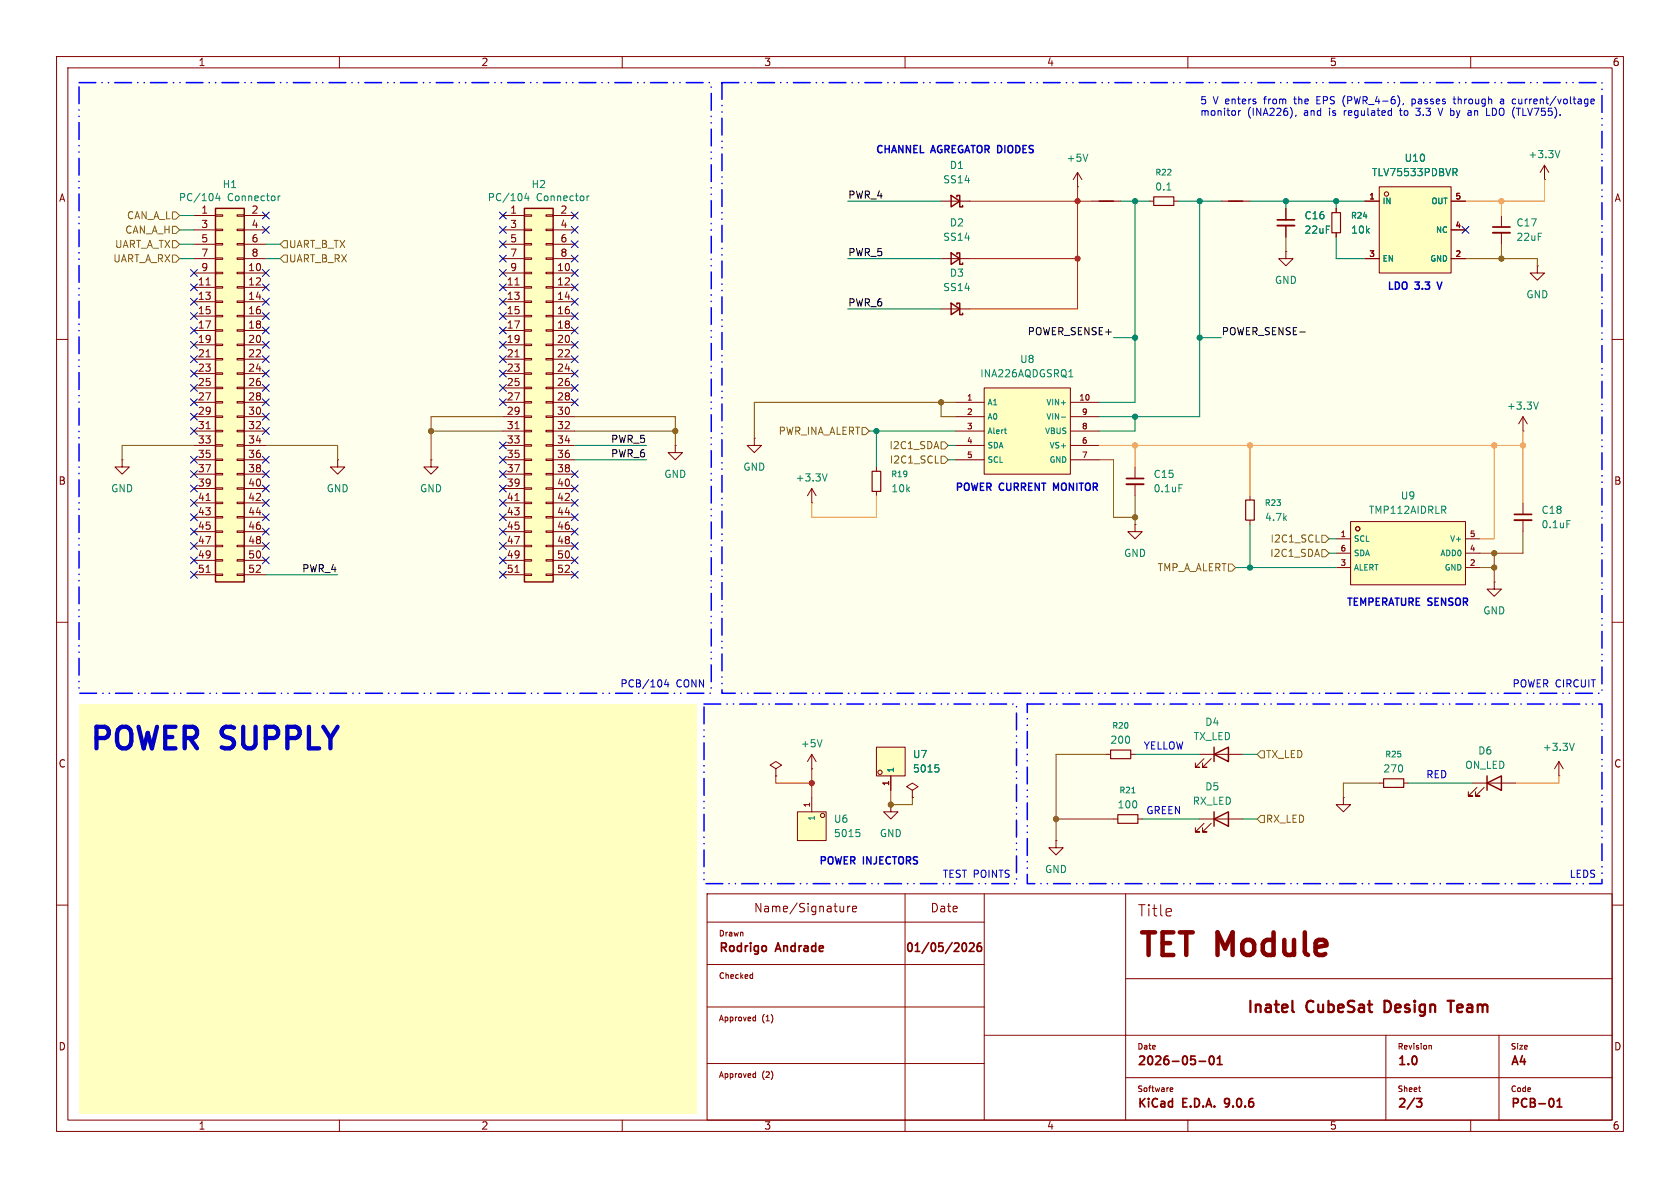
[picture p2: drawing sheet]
<svg xmlns="http://www.w3.org/2000/svg" width="297mm" height="210mm" viewBox="0 0 297 210" stroke-linecap="round" stroke-linejoin="round" font-family="sans-serif">
<g fill="none" stroke="#840000" stroke-width=".18">
<path d="M10 10h277v190h-277zM12 12h273v186h-273zM60 10v2M110 10v2M160 10v2M210 10v2M260 10v2M10 60h2M285 60h2M10 110h2M285 110h2M125 158h160v40h-160z"/>
<path d="M160 158v42M174 158v40M199 158v40M10 160h2M125 163h49M125 170.5h49M125 178h49M132.8 172.3h.3M133.1 172v1M133.1 172.9l-.3 .1M133.3 179.8h.3M133.6 179.5v1"/>
<path d="M149.1 160.2v1M149.1 161.1l-.2 .1M149.9 160.2v1M150.3 160.2l-.3 .1-.1 .2M150.7 160.7l.7-.1v-.3l-.5-.1-.2 .2 .1 .7h.6M199 173h86M285 160h2M60 198v2M110 198v2M125 188h49M133.3 189.8h.3M133.6 189.5v1"/>
<path d="M133.6 180.4l-.3 .1M133.6 190.4l-.3 .1M174 183h111M199 190.5h86M206.9 192.3h.3l.1 .2-.4 .1M206.9 192.9h.4M210 198v2M245 183v15M250.8 192.3h.3M251.1 193h.1M252.7 184.8h.3l.1 .7M260 198v2"/>
<path d="M265 183v15"/>
</g>
<path d="M212 187.6h1.1M213.9 186.8l.2-.1a.81 .81 0 0 1 .6 .6 .81 .81 0 0 1-.3 .8l-.1 .1a.81 .81 0 0 1-.4-1.4zM215.2 188.2h.9M215.2 187.1l.4-.4v1.5M216.6 194.3v.7M250.4 194.2h.9l-.5 .6 .5 .1v.6l-.2 .2-.6-.1M275.3 195.7h.8M275.3 194.6l.4-.4v1.5" fill="none" stroke="#840000" stroke-width=".3"/>
<path d="M170.3 166.8l.1-.1a.82 .82 0 0 1 .3 1.3l-.2 .2-.2-.1M171.4 166.8l.5-.1 .2 .1 .1 .3-.9 1.1h.9M173.4 166.7a.57 .57 0 0 0-.7 .6v.6l.2 .2 .4 .1 .2-.2v-.5l-.1-.2h-.4l-.3 .2" fill="none" stroke="#840000" stroke-width=".28"/>
<path d="M228.5 176.9v1.7l.3 .3M255.9 176.9h1.1M256.5 176.9v2" fill="none" stroke="#840000" stroke-width=".4"/>
<path d="M14 124.5h109.2v72.4h-109.2z" fill="#ffffc2"/>
<g fill="#ffffed">
<path d="M127.6 14.6h155.6v108h-155.6z"/>
<path d="M14 14.6h111.7v108h-111.7z"/>
<path d="M181.6 124.5h101.6v31.7h-101.6z"/>
<path d="M124.5 124.5h55.2v31.7h-55.2z"/>
</g>
<path d="M199.1 84.6h3.1" fill="none" stroke="#840000" stroke-width=".3"/>
<path d="M199.1 85.6h3.1" fill="none" stroke="#840000" stroke-width=".33"/>
<path d="M21.6 81.3v1.3h1.3l-1.3 1.2-1.3-1.2h1.3M21.6 81.3h.1M200.7 82.6v2M200.7 85.6v2" fill="none" stroke="#840000" stroke-width=".18"/>
<path d="M208.4 85.7h.6" fill="none" stroke="#008484" stroke-width=".18"/>
<path d="M141 143.5h5v5.1h-5z" fill="#ffffc2"/>
<circle cx="145.4" cy="144.1" r=".38" fill="#ffffc2" stroke="#ffffc2" stroke-width=".18"/>
<g fill="none" stroke="#840000" stroke-width=".18">
<path d="M166.4 35.6h5M190.5 33h.1M190.5 30.5l-.8 1.3M190.5 30.5l.8 1.3M190.5 30.5v2.5M265.4 38.1v2M166.4 54.6h5M166.4 45.7h5M265.4 41.1v2.1M133.3 77.5v1.2h1.3l-1.3 1.3-1.2-1.3h1.2M133.3 77.5h.1M143.5 88.9h.1"/>
<path d="M143.5 86.4v2.5M143.5 86.4l-.8 1.2M143.5 86.4l.8 1.2M154.9 82.6v.7M154.9 86.9v.7M195.6 133.4h.7M199.9 133.4h.8M141 143.5h5v5.1h-5zM143.5 141v2.5M196.8 144.8h.8M201.2 144.8h.7"/>
<circle cx="145.4" cy="144.1" r=".38"/>
</g>
<path d="M192.3 27.2l-.4 1.3M146.2 83.8l-.4 1.2M151.4 146.6h.6M151.8 147.1l.2 .3v.3l-.2 .2M200.1 140.2h.6" fill="none" stroke="#008484" stroke-width=".18"/>
<path d="M154.2 83.3h1.5v3.6h-1.5zM196.3 132.6h3.6v1.5h-3.6zM197.6 144h3.6v1.5h-3.6z" fill="none" stroke="#840000" stroke-width=".2"/>
<path d="M263.9 40.1h3.1" fill="none" stroke="#840000" stroke-width=".3"/>
<path d="M263.9 41.1h3.1" fill="none" stroke="#840000" stroke-width=".33"/>
<path d="M168.1 34.5l1.6 1.1-1.6 1zM169.2 34.8v-.3h.5v2.1h.5v-.3M168.1 53.6l1.6 1-1.6 1zM168.1 44.7l1.6 1-1.6 1zM169.2 53.8v-.2h.5v2h.5v-.2M169.2 45v-.3h.5v2h.5v-.2" fill="none" stroke="#840000" stroke-width=".25"/>
<path d="M174 68.6h15.2v15.2h-15.2z" fill="#ffffc2"/>
<g fill="none" stroke="#840000" stroke-width=".18">
<path d="M227.3 44.5v1.2h1.3l-1.3 1.3-1.2-1.3h1.2M227.3 44.5h.1M168.9 71.1h5.1M168.9 73.7h5.1M168.9 76.2h5.1M168.9 78.7h5.1M174 68.6h15.2v15.2h-15.2zM189.2 71.1h5.1M189.2 73.7h5.1M189.2 76.2h5.1M189.2 78.7h5.1M168.9 81.3h5.1"/>
<path d="M189.2 81.3h5.1M212.1 133.4h7.6M212.9 134.1l-1.6 1.5h.8h-.8v-.7M214.1 134.1l-1.5 1.5h.8h-.8v-.7M260.3 138.4h7.7M261.1 139.2l-1.5 1.5h.7h-.7v-.7M262.4 139.2l-1.5 1.5h.7h-.7v-.7M275.6 137.2h.1M275.6 134.6l-.8 1.3M275.6 134.6l.8 1.3M275.6 134.6v2.6M186.7 148.6v1.3h1.3l-1.3 1.2-1.3-1.2h1.3"/>
<path d="M186.7 148.6h.1M212.1 144.8h7.6M212.9 145.5l-1.6 1.6h.8h-.8v-.8M214.1 145.5l-1.5 1.6h.8h-.8v-.8M237.5 141v1.2h1.3l-1.3 1.3-1.3-1.3h1.3M237.5 141h.1"/>
</g>
<path d="M177.6 76h.3M177.7 76.6l.2 .1M187.6 73.7h.8M189 66.6h.7M278.3 131.4l-.4 1.3" fill="none" stroke="#008484" stroke-width=".18"/>
<path d="M214.6 133.4l2.6-1.3v2.5zM214.6 132.1v2.5M262.9 138.4l2.5-1.2v2.5zM262.9 137.2v2.5M214.6 144.8l2.6-1.3v2.6zM214.6 143.5v2.6" fill="none" stroke="#840000" stroke-width=".25"/>
<path d="M238.8 92.2h20.3v11.2h-20.3z" fill="#ffffc2"/>
<circle cx="240" cy="93.5" r=".38" fill="#ffffc2" stroke="#ffffc2" stroke-width=".18"/>
<g fill="none" stroke="#840000" stroke-width=".18">
<path d="M193 35.6h5.1M203.2 35.6h.8M207.5 35.6h.8M271.8 47v1.3h1.2l-1.2 1.2-1.3-1.2h1.3M271.8 47h.1M236.2 95.3h2.6M236.2 97.8h2.6M238.8 92.2h20.3v11.2h-20.3zM259.1 95.3h2.5M259.1 97.8h2.5M236.2 100.3h2.6M259.1 100.3h2.5"/>
<circle cx="240" cy="93.5" r=".38"/>
</g>
<path d="M194.3 35.6h2.5" fill="none" stroke="#840000" stroke-width=".25"/>
<path d="M204 34.8h3.5v1.5h-3.5z" fill="none" stroke="#840000" stroke-width=".2"/>
<path d="M206.3 33.6h.7" fill="none" stroke="#008484" stroke-width=".18"/>
<path d="M92.7 36.8h5.1v66.1h-5.1z" fill="#ffffc2"/>
<path d="M92.7 36.8h5.1v66.1h-5.1z" fill="none" stroke="#840000" stroke-width=".25"/>
<g fill="none" stroke="#840000" stroke-width=".18">
<path d="M88.9 38.1h3.8M92.7 38h1.3v.2h-1.3zM96.5 38h1.3v.2h-1.3zM97.8 38.1h3.8M227.3 36.8v2.1M227.3 39.9v2M236.2 36.8v.8M88.9 40.6h3.8M88.9 43.2h3.8M88.9 45.7h3.8M88.9 48.3h3.8M88.9 50.8h3.8"/>
<path d="M88.9 53.3h3.8M88.9 55.9h3.8M88.9 58.4h3.8M91 50.4h.8M92.7 40.5h1.3v.3h-1.3zM92.7 43.1h1.3v.2h-1.3zM92.7 45.6h1.3v.2h-1.3zM92.7 48.1h1.3v.3h-1.3zM92.7 50.7h1.3v.2h-1.3zM92.7 53.2h1.3v.3h-1.3zM92.7 55.8h1.3v.2h-1.3zM92.7 58.3h1.3v.2h-1.3z"/>
<path d="M96.5 40.5h1.3v.3h-1.3zM96.5 43.1h1.3v.2h-1.3zM96.5 45.6h1.3v.2h-1.3zM96.5 48.1h1.3v.3h-1.3zM96.5 50.7h1.3v.2h-1.3zM96.5 53.2h1.3v.3h-1.3zM96.5 55.8h1.3v.2h-1.3zM96.5 58.3h1.3v.2h-1.3zM97.8 40.6h3.8M97.8 43.2h3.8M97.8 45.7h3.8M97.8 48.3h3.8"/>
<path d="M97.8 50.8h3.8M97.8 53.3h3.8M97.8 55.9h3.8M97.8 58.4h3.8M236.2 41.1v.8M88.9 61h3.8M88.9 63.5h3.8M88.9 66h3.8M88.9 68.6h3.8M88.9 71.1h3.8M88.9 73.7h3.8M88.9 76.2h3.8"/>
<path d="M88.9 78.7h3.8M91 63.1h.8M91 75.8h.8M92.7 60.8h1.3v.3h-1.3zM92.7 63.4h1.3v.2h-1.3zM92.7 65.9h1.3v.3h-1.3zM92.7 68.5h1.3v.2h-1.3zM92.7 71h1.3v.2h-1.3zM92.7 73.5h1.3v.3h-1.3zM92.7 76.1h1.3v.2h-1.3zM92.7 78.6h1.3v.3h-1.3zM96.5 60.8h1.3v.3h-1.3z"/>
<path d="M96.5 63.4h1.3v.2h-1.3zM96.5 65.9h1.3v.3h-1.3zM96.5 68.5h1.3v.2h-1.3zM96.5 71h1.3v.2h-1.3zM96.5 73.5h1.3v.3h-1.3zM96.5 76.1h1.3v.2h-1.3zM96.5 78.6h1.3v.3h-1.3zM97.8 61h3.8M97.8 63.5h3.8M97.8 66h3.8M97.8 68.6h3.8M97.8 71.1h3.8"/>
<path d="M97.8 73.7h3.8M97.8 76.2h3.8M97.8 78.7h3.8M119.4 78.7v1.3h1.2l-1.2 1.3-1.3-1.3h1.3M119.4 78.7h.1M269.2 76.2h.1M269.2 73.7v2.5M269.2 73.7l-.7 1.2M269.2 73.7l.8 1.2M59.7 81.3v1.3h1.3l-1.3 1.2-1.3-1.2h1.3M59.7 81.3h.1M76.2 81.3v1.3h1.3l-1.3 1.2-1.3-1.2h1.3"/>
<path d="M76.2 81.3h.1M88.9 81.3h3.8M88.9 83.8h3.8M88.9 86.4h3.8M88.9 88.9h3.8M88.9 91.4h3.8M88.9 94h3.8M88.9 96.5h3.8M88.9 99.1h3.8M91 88.5h.8M92.7 81.2h1.3v.2h-1.3zM92.7 83.7h1.3v.2h-1.3z"/>
<path d="M92.7 86.2h1.3v.3h-1.3zM92.7 88.8h1.3v.2h-1.3zM92.7 91.3h1.3v.3h-1.3zM92.7 93.9h1.3v.2h-1.3zM92.7 96.4h1.3v.2h-1.3zM92.7 98.9h1.3v.3h-1.3zM96.5 81.2h1.3v.2h-1.3zM96.5 83.7h1.3v.2h-1.3zM96.5 86.2h1.3v.3h-1.3zM96.5 88.8h1.3v.2h-1.3zM96.5 91.3h1.3v.3h-1.3zM96.5 93.9h1.3v.2h-1.3z"/>
<path d="M96.5 96.4h1.3v.2h-1.3zM96.5 98.9h1.3v.3h-1.3zM97.8 81.3h3.8M97.8 83.8h3.8M97.8 86.4h3.8M97.8 88.9h3.8M97.8 91.4h3.8M97.8 94h3.8M97.8 96.5h3.8M97.8 99.1h3.8M200.7 92.7v1.3h1.2l-1.2 1.3-1.3-1.3h1.3M200.7 92.7h.1"/>
<path d="M221 87.6v.8M221 91.9v.8M269.2 88.9v2M269.2 91.9v2.1M88.9 101.6h3.8M91 101.2h.8M92.7 101.5h1.3v.2h-1.3zM96.5 101.5h1.3v.2h-1.3zM97.8 101.6h3.8M264.2 102.9v1.2h1.2l-1.2 1.3-1.3-1.3h1.3M264.2 102.9h.1M243.8 138.4h.8"/>
<path d="M248.2 138.4h.7"/>
</g>
<path d="M93.1 34.1l-.3 1h.8M93.4 34.6v.9M103.8 34.6v.9M104.1 34.6l-.3 .3M272 71.1l-.5 1.2M277 92h.6" fill="none" stroke="#008484" stroke-width=".18"/>
<path d="M235.5 37.6h1.5v3.5h-1.5zM220.2 88.4h1.5v3.5h-1.5zM244.6 137.7h3.6v1.5h-3.6z" fill="none" stroke="#840000" stroke-width=".2"/>
<path d="M225.8 38.9h3.1M267.7 90.9h3.1" fill="none" stroke="#840000" stroke-width=".3"/>
<path d="M225.8 39.9h3.1M267.7 91.9h3.1" fill="none" stroke="#840000" stroke-width=".33"/>
<path d="M243.8 33h12.7v15.3h-12.7z" fill="#ffffc2"/>
<circle cx="245.1" cy="34.3" r=".38" fill="#ffffc2" stroke="#ffffc2" stroke-width=".18"/>
<g fill="none" stroke="#840000" stroke-width=".18">
<path d="M215.9 35.6h5.1M241.3 35.6h2.5M243.8 33h12.7v15.3h-12.7zM256.5 35.6h2.6M273 31.8h.1M273 29.2l-.7 1.3M273 29.2l.8 1.3M273 29.2v2.6M241.3 45.7h2.5M256.5 45.7h2.6M256.5 40.6h2.6M137.2 135.9l1-.6-1-.7-1.1 .7 1.1 .6v1.3"/>
<path d="M137.2 137.2h.1M143.5 135.9h.1M143.5 133.4l-.8 1.2M143.5 133.4l.8 1.2M143.5 133.4v2.5"/>
<circle cx="245.1" cy="34.3" r=".38"/>
</g>
<path d="M256.9 29.8h.5l.2 .2-.1 .4-.6 .1M257.2 30.5l.4 .6M275.8 26.6l-.5 1.3M145.3 130.8l-.4 1.2" fill="none" stroke="#008484" stroke-width=".18"/>
<path d="M217.2 35.6h2.5" fill="none" stroke="#840000" stroke-width=".25"/>
<path d="M154.9 132.1h5.1v5.1h-5.1z" fill="#ffffc2"/>
<circle cx="155.6" cy="136.5" r=".38" fill="#ffffc2" stroke="#ffffc2" stroke-width=".18"/>
<g fill="none" stroke="#840000" stroke-width=".18">
<path d="M154.9 132.1h5.1v5.1h-5.1zM157.5 137.2v2.5M161.3 139.7l1-.6-1-.7-1 .7 1 .6v1.3M161.3 141h.1"/>
<circle cx="155.6" cy="136.5" r=".38"/>
</g>
<path d="M165.3 135.2h.6M165.8 135.7l.2 .2v.3l-.2 .3" fill="none" stroke="#008484" stroke-width=".18"/>
<path d="M38.1 36.8h5.1v66.1h-5.1z" fill="#ffffc2"/>
<path d="M38.1 36.8h5.1v66.1h-5.1z" fill="none" stroke="#840000" stroke-width=".25"/>
<g fill="none" stroke="#840000" stroke-width=".18">
<path d="M34.3 38.1h3.8M38.1 38h1.3v.2h-1.3zM41.9 38h1.3v.2h-1.3zM43.2 38.1h3.8M227.3 36.8v2.1M227.3 39.9v2M236.2 36.8v.8M241.3 35.6h2.5M256.5 35.6h2.6M34.3 40.6h3.8M34.3 43.2h3.8M34.3 45.7h3.8"/>
<path d="M34.3 48.3h3.8M34.3 50.8h3.8M34.3 53.3h3.8M34.3 55.9h3.8M34.3 58.4h3.8M36.4 50.4h.8M38.1 40.5h1.3v.3h-1.3zM38.1 43.1h1.3v.2h-1.3zM38.1 45.6h1.3v.2h-1.3zM38.1 48.1h1.3v.3h-1.3zM38.1 50.7h1.3v.2h-1.3zM38.1 53.2h1.3v.3h-1.3z"/>
<path d="M38.1 55.8h1.3v.2h-1.3zM38.1 58.3h1.3v.2h-1.3zM41.9 40.5h1.3v.3h-1.3zM41.9 43.1h1.3v.2h-1.3zM41.9 45.6h1.3v.2h-1.3zM41.9 48.1h1.3v.3h-1.3zM41.9 50.7h1.3v.2h-1.3zM41.9 53.2h1.3v.3h-1.3zM41.9 55.8h1.3v.2h-1.3zM41.9 58.3h1.3v.2h-1.3zM43.2 40.6h3.8M43.2 43.2h3.8"/>
<path d="M43.2 45.7h3.8M43.2 48.3h3.8M43.2 50.8h3.8M43.2 53.3h3.8M43.2 55.9h3.8M43.2 58.4h3.8M236.2 41.1v.8M241.3 45.7h2.5M256.5 40.6h2.6M256.5 45.7h2.6M34.3 61h3.8M34.3 63.5h3.8"/>
<path d="M34.3 66h3.8M34.3 68.6h3.8M34.3 71.1h3.8M34.3 73.7h3.8M34.3 76.2h3.8M34.3 78.7h3.8M36.4 63.1h.8M36.4 75.8h.8M38.1 60.8h1.3v.3h-1.3zM38.1 63.4h1.3v.2h-1.3zM38.1 65.9h1.3v.3h-1.3zM38.1 68.5h1.3v.2h-1.3z"/>
<path d="M38.1 71h1.3v.2h-1.3zM38.1 73.5h1.3v.3h-1.3zM38.1 76.1h1.3v.2h-1.3zM38.1 78.6h1.3v.3h-1.3zM41.9 60.8h1.3v.3h-1.3zM41.9 63.4h1.3v.2h-1.3zM41.9 65.9h1.3v.3h-1.3zM41.9 68.5h1.3v.2h-1.3zM41.9 71h1.3v.2h-1.3zM41.9 73.5h1.3v.3h-1.3zM41.9 76.1h1.3v.2h-1.3zM41.9 78.6h1.3v.3h-1.3z"/>
<path d="M43.2 61h3.8M43.2 63.5h3.8M43.2 66h3.8M43.2 68.6h3.8M43.2 71.1h3.8M43.2 73.7h3.8M43.2 76.2h3.8M43.2 78.7h3.8M34.3 81.3h3.8M34.3 83.8h3.8M34.3 86.4h3.8M34.3 88.9h3.8"/>
<path d="M34.3 91.4h3.8M34.3 94h3.8M34.3 96.5h3.8M34.3 99.1h3.8M36.4 88.5h.8M38.1 81.2h1.3v.2h-1.3zM38.1 83.7h1.3v.2h-1.3zM38.1 86.2h1.3v.3h-1.3zM38.1 88.8h1.3v.2h-1.3zM38.1 91.3h1.3v.3h-1.3zM38.1 93.9h1.3v.2h-1.3zM38.1 96.4h1.3v.2h-1.3z"/>
<path d="M38.1 98.9h1.3v.3h-1.3zM41.9 81.2h1.3v.2h-1.3zM41.9 83.7h1.3v.2h-1.3zM41.9 86.2h1.3v.3h-1.3zM41.9 88.8h1.3v.2h-1.3zM41.9 91.3h1.3v.3h-1.3zM41.9 93.9h1.3v.2h-1.3zM41.9 96.4h1.3v.2h-1.3zM41.9 98.9h1.3v.3h-1.3zM43.2 81.3h3.8M43.2 83.8h3.8M43.2 86.4h3.8"/>
<path d="M43.2 88.9h3.8M43.2 91.4h3.8M43.2 94h3.8M43.2 96.5h3.8M43.2 99.1h3.8M34.3 101.6h3.8M36.4 101.2h.8M38.1 101.5h1.3v.2h-1.3zM41.9 101.5h1.3v.2h-1.3zM43.2 101.6h3.8M157.5 137.2v2.5M157.5 142.2v1.3h1.2l-1.2 1.3-1.3-1.3h1.3"/>
<path d="M157.5 142.2h.1M161.3 141h.1"/>
</g>
<path d="M38.5 34.1l-.3 1h.7M38.8 34.6v.9M49.2 34.6v.9M49.5 34.6l-.3 .3M256.9 29.8h.5l.2 .2-.1 .4-.6 .1M257.2 30.5l.4 .6M165.3 135.2h.6M165.8 135.7l.2 .2v.3l-.2 .3" fill="none" stroke="#008484" stroke-width=".18"/>
<g fill="none" stroke="#848400" stroke-width=".18">
<path d="M30.5 37.5h.6l.6 .6-.6 .6h-.6zM30.5 45.1h.6l.6 .6-.6 .7h-.6zM30.5 40h.6l.6 .6-.6 .7h-.6zM30.5 42.5h.6l.6 .7-.6 .6h-.6zM50.2 45.1h.6v1.3h-.6l-.7-.7zM50.2 42.5h.6v1.3h-.6l-.7-.6zM152.4 75.6h.6l.7 .6-.7 .6h-.6zM166.4 78.1h.6l.6 .6-.6 .7h-.6zM165.4 81.9h.6M166.4 80.6h.6l.6 .7-.6 .6h-.6zM217.2 99.7h.6l.6 .6-.6 .7h-.6zM232.7 95.8h.6"/>
<path d="M233.7 94.6h.6l.6 .7-.6 .6h-.6zM233.7 97.2h.6l.6 .6-.6 .6h-.6zM222.9 132.7h.6v1.3h-.6l-.7-.6zM222.9 144.1h.6v1.3h-.6l-.7-.6z"/>
</g>
<path d="M229.8 58.7h1" fill="none" stroke="#000" stroke-width=".18"/>
<g fill="none" stroke="#008400" stroke-width=".18">
<path d="M31.7 38.1h2.6M149.9 35.6h16.5M198.1 35.6h5.1M200.7 35.6v35.5h-6.4M208.3 35.6h7.6M212.1 35.6v38.1h-17.8M221 35.6h20.3M227.3 35.6v1.2M236.2 35.6v1.2M31.7 43.2h2.6M31.7 40.6h2.6M31.7 45.7h2.6"/>
<path d="M47 43.2h2.5M47 45.7h2.5M149.9 54.6h16.5M149.9 45.7h16.5M196.8 59.7h3.9M212.1 59.7h3.8M236.2 41.9v3.8h5.1M101.6 78.7h12.7M153.7 76.2h15.2M154.9 76.2v6.4M167.6 78.7h1.3M200.7 73.7v2.5h-6.4"/>
<path d="M101.6 81.3h12.7M167.6 81.3h1.3M221 92.7v7.6M234.9 97.8h1.3M234.9 95.3h1.3M47 101.6h12.7M218.4 100.3h17.8M200.7 133.4h11.4M219.7 133.4h2.5M248.9 138.4h11.4M201.9 144.8h10.2M219.7 144.8h2.5"/>
</g>
<path d="M265.4 35.6v2.5M273 31.8v3.8h-13.9M194.3 78.7h74.9M200.7 78.7v3.9M221 78.7v8.9M264.2 78.7v16.6h-2.6M269.2 76.2v12.7M154.9 87.6v3.8h-11.4v-2.5M275.6 137.2v1.2h-7.6" fill="none" stroke="#f90" stroke-width=".18"/>
<g fill="none" stroke="#804d00" stroke-width=".18">
<path d="M227.3 41.9v2.6M259.1 45.7h12.7v1.3M265.4 43.2v2.5M34.3 78.7h-12.7v2.6M47 78.7h12.7v2.6M76.2 76.2h12.7M88.9 73.7h-12.7v7.6M101.6 73.7h17.8v5M101.6 76.2h17.8M166.4 71.1v2.6h2.5M168.9 71.1h-35.6v6.4M194.3 81.3h2.5v10.1h3.9"/>
<path d="M200.7 87.6v5.1M264.2 97.8v5.1M269.2 94v3.8h-7.6M261.6 100.3h2.6M157.5 139.7v2.5h3.8v-1.2M195.6 133.4h-8.9v15.2M243.8 138.4h-6.3v2.6M186.7 144.8h10.1"/>
</g>
<path d="M171.4 35.6h21.6M190.5 33v21.6h-19.1M171.4 45.7h19.1M137.2 137.2v1.2h6.3M143.5 135.9v5.1" fill="none" stroke="#f00" stroke-width=".18"/>
<g fill="none" stroke="#000084" stroke-width=".18">
<path d="M46.4 37.5l1.2 1.2M47.6 37.5l-1.2 1.2M88.3 37.5l1.2 1.2M89.5 37.5l-1.2 1.2M101 37.5l1.2 1.2M102.2 37.5l-1.2 1.2M33.7 52.7l1.2 1.2M33.7 57.8l1.2 1.2M33.7 55.3l1.2 1.2M33.7 47.7l1.2 1.2M33.7 50.2l1.2 1.2M34.9 52.7l-1.2 1.2"/>
<path d="M34.9 57.8l-1.2 1.2M34.9 55.3l-1.2 1.2M34.9 50.2l-1.2 1.2M34.9 47.7l-1.2 1.2M46.4 40l1.2 1.2M46.4 50.2l1.2 1.2M46.4 47.7l1.2 1.2M46.4 52.7l1.2 1.2M46.4 57.8l1.2 1.2M46.4 55.3l1.2 1.2M47.6 55.3l-1.2 1.2M47.6 52.7l-1.2 1.2"/>
<path d="M47.6 57.8l-1.2 1.2M47.6 40l-1.2 1.2M47.6 47.7l-1.2 1.2M47.6 50.2l-1.2 1.2M88.3 57.8l1.2 1.2M88.3 55.3l1.2 1.2M88.3 40l1.2 1.2M88.3 42.6l1.2 1.2M88.3 45.1l1.2 1.2M88.3 47.7l1.2 1.2M88.3 50.2l1.2 1.2M88.3 52.7l1.2 1.2"/>
<path d="M89.5 50.2l-1.2 1.2M89.5 57.8l-1.2 1.2M89.5 55.3l-1.2 1.2M89.5 40l-1.2 1.2M89.5 42.6l-1.2 1.2M89.5 45.1l-1.2 1.2M89.5 47.7l-1.2 1.2M89.5 52.7l-1.2 1.2M101 45.1l1.2 1.2M101 42.6l1.2 1.2M101 52.7l1.2 1.2M101 55.3l1.2 1.2"/>
<path d="M101 57.8l1.2 1.2M101 50.2l1.2 1.2M101 47.7l1.2 1.2M101 40l1.2 1.2M102.2 52.7l-1.2 1.2M102.2 57.8l-1.2 1.2M102.2 55.3l-1.2 1.2M102.2 45.1l-1.2 1.2M102.2 42.6l-1.2 1.2M102.2 50.2l-1.2 1.2M102.2 47.7l-1.2 1.2M102.2 40l-1.2 1.2"/>
<path d="M258.5 40l1.2 1.2M259.7 40l-1.2 1.2M33.7 75.6l1.2 1.2M33.7 68l1.2 1.2M33.7 62.9l1.2 1.2M33.7 70.5l1.2 1.2M33.7 73.1l1.2 1.2M33.7 65.4l1.2 1.2M33.7 60.4l1.2 1.2M34.9 75.6l-1.2 1.2M34.9 73.1l-1.2 1.2M34.9 68l-1.2 1.2"/>
<path d="M34.9 65.4l-1.2 1.2M34.9 70.5l-1.2 1.2M34.9 62.9l-1.2 1.2M34.9 60.4l-1.2 1.2M46.4 75.6l1.2 1.2M46.4 68l1.2 1.2M46.4 73.1l1.2 1.2M46.4 65.4l1.2 1.2M46.4 70.5l1.2 1.2M46.4 60.4l1.2 1.2M46.4 62.9l1.2 1.2M47.6 68l-1.2 1.2"/>
<path d="M47.6 75.6l-1.2 1.2M47.6 62.9l-1.2 1.2M47.6 73.1l-1.2 1.2M47.6 60.4l-1.2 1.2M47.6 65.4l-1.2 1.2M47.6 70.5l-1.2 1.2M88.3 65.4l1.2 1.2M88.3 78.1l1.2 1.2M88.3 70.5l1.2 1.2M88.3 68l1.2 1.2M88.3 62.9l1.2 1.2M88.3 60.4l1.2 1.2"/>
<path d="M89.5 65.4l-1.2 1.2M89.5 78.1l-1.2 1.2M89.5 70.5l-1.2 1.2M89.5 68l-1.2 1.2M89.5 62.9l-1.2 1.2M89.5 60.4l-1.2 1.2M101 68l1.2 1.2M101 70.5l1.2 1.2M101 65.4l1.2 1.2M101 60.4l1.2 1.2M101 62.9l1.2 1.2M102.2 70.5l-1.2 1.2"/>
<path d="M102.2 68l-1.2 1.2M102.2 65.4l-1.2 1.2M102.2 60.4l-1.2 1.2M102.2 62.9l-1.2 1.2M33.7 83.2l1.2 1.2M33.7 85.8l1.2 1.2M33.7 80.7l1.2 1.2M33.7 88.3l1.2 1.2M33.7 95.9l1.2 1.2M33.7 90.8l1.2 1.2M33.7 93.4l1.2 1.2M33.7 98.5l1.2 1.2"/>
<path d="M34.9 83.2l-1.2 1.2M34.9 98.5l-1.2 1.2M34.9 80.7l-1.2 1.2M34.9 88.3l-1.2 1.2M34.9 85.8l-1.2 1.2M34.9 93.4l-1.2 1.2M34.9 95.9l-1.2 1.2M34.9 90.8l-1.2 1.2M46.4 85.8l1.2 1.2M46.4 95.9l1.2 1.2M46.4 93.4l1.2 1.2M46.4 98.5l1.2 1.2"/>
<path d="M46.4 90.8l1.2 1.2M46.4 80.7l1.2 1.2M46.4 83.2l1.2 1.2M46.4 88.3l1.2 1.2M47.6 85.8l-1.2 1.2M47.6 95.9l-1.2 1.2M47.6 93.4l-1.2 1.2M47.6 98.5l-1.2 1.2M47.6 90.8l-1.2 1.2M47.6 80.7l-1.2 1.2M47.6 83.2l-1.2 1.2M47.6 88.3l-1.2 1.2"/>
<path d="M88.3 83.2l1.2 1.2M88.3 88.3l1.2 1.2M88.3 80.7l1.2 1.2M88.3 93.4l1.2 1.2M88.3 95.9l1.2 1.2M88.3 90.8l1.2 1.2M88.3 98.5l1.2 1.2M88.3 85.8l1.2 1.2M89.5 83.2l-1.2 1.2M89.5 88.3l-1.2 1.2M89.5 80.7l-1.2 1.2M89.5 93.4l-1.2 1.2"/>
<path d="M89.5 95.9l-1.2 1.2M89.5 90.8l-1.2 1.2M89.5 98.5l-1.2 1.2M89.5 85.8l-1.2 1.2M101 95.9l1.2 1.2M101 93.4l1.2 1.2M101 85.8l1.2 1.2M101 88.3l1.2 1.2M101 90.8l1.2 1.2M101 98.5l1.2 1.2M101 83.2l1.2 1.2M102.2 88.3l-1.2 1.2"/>
<path d="M102.2 93.4l-1.2 1.2M102.2 83.2l-1.2 1.2M102.2 85.8l-1.2 1.2M102.2 90.8l-1.2 1.2M102.2 95.9l-1.2 1.2M102.2 98.5l-1.2 1.2M33.7 101l1.2 1.2M34.9 101l-1.2 1.2M88.3 101l1.2 1.2M89.5 101l-1.2 1.2M101 101l1.2 1.2M102.2 101l-1.2 1.2"/>
</g>
<path d="M14 14.6h111.7v108h-111.7zM127.6 14.6h155.6v108h-155.6zM124.5 124.5h55.2v31.7h-55.2zM181.6 124.5h101.6v31.7h-101.6z" fill="none" stroke="#00f" stroke-width=".27" stroke-dasharray="3 1.1 .1 1.1 .1 1.1"/>
<g fill="none" stroke="#0000c2" stroke-width=".18">
<path d="M219 19.6v.8M219.3 19.6l-.3 .2M232.8 17.7h.4M233.4 17.1h-.6v1.3h.6M237.5 18.3l.3 .5M237.8 16.9l-.3 .6M246 19.1v1.3M247.6 19.1v1.2M248.1 18.3l-.1 .2M249.6 17.5v1.3M249.6 17.6l.4-.1 .2 .1M250.2 18.2l-.2 .2-.4-.1"/>
<path d="M254.2 19.1l.4 1.3 .5-1.3M256.9 17.5h.5M257.1 17.1v1.1l.3 .2M263.8 19.1v1.3h.3M265.3 17.6h.5v.8M265.8 17.8l-.4 .1-.2 .2 .2 .3 .4-.1M281.3 18.2l.1 .2 .4-.1M281.3 17.7l.1-.2h.3l.2 .2v.1l-.6 .1M229.1 20.3l-.1 .3M246 20.3l-.1 .1M250.3 20.3l.5 .1M117.8 120.1l-.3 .9h.8"/>
<path d="M118.1 120.6v.8"/>
</g>
<path d="M254.1 49.9l.4 1.2" fill="none" stroke="#0000c2" stroke-width=".25"/>
<g fill="#804d00" stroke="#804d00" stroke-width=".18">
<circle cx="119.4" cy="76.2" r=".46"/>
<circle cx="76.2" cy="76.2" r=".46"/>
<circle cx="186.7" cy="144.8" r=".46"/>
<circle cx="200.7" cy="91.4" r=".46"/>
<circle cx="157.5" cy="142.2" r=".46"/>
<circle cx="166.4" cy="71.1" r=".46"/>
<circle cx="264.2" cy="97.8" r=".46"/>
<circle cx="264.2" cy="100.3" r=".46"/>
<circle cx="265.4" cy="45.7" r=".46"/>
</g>
<g fill="#008400" stroke="#008400" stroke-width=".18">
<circle cx="236.2" cy="35.6" r=".46"/>
<circle cx="200.7" cy="35.6" r=".46"/>
<circle cx="212.1" cy="59.7" r=".46"/>
<circle cx="212.1" cy="35.6" r=".46"/>
<circle cx="200.7" cy="59.7" r=".46"/>
<circle cx="227.3" cy="35.6" r=".46"/>
<circle cx="200.7" cy="73.7" r=".46"/>
<circle cx="221" cy="100.3" r=".46"/>
<circle cx="154.9" cy="76.2" r=".46"/>
</g>
<g fill="#f90" stroke="#f90" stroke-width=".18">
<circle cx="200.7" cy="78.7" r=".46"/>
<circle cx="221" cy="78.7" r=".46"/>
<circle cx="264.2" cy="78.7" r=".46"/>
<circle cx="265.4" cy="35.6" r=".46"/>
<circle cx="269.2" cy="78.7" r=".46"/>
</g>
<g fill="#f00" stroke="#f00" stroke-width=".18">
<circle cx="143.5" cy="138.4" r=".46"/>
<circle cx="190.5" cy="35.6" r=".46"/>
<circle cx="190.5" cy="45.7" r=".46"/>
</g>
<text font-size="5.6" fill="#840000" x="201" y="170.2">TET Module</text>
<g font-size="5.3" fill="#0000c2">
<text x="15.4" y="133.6">POWER</text>
<text x="39.2" y="133.6">SUPPLY</text>
</g>
<g font-size="2.8" fill="#840000">
<text x="201" y="162.2">Title</text>
<text x="220.2" y="179.6">Inatel</text>
<text x="231" y="179.6">CubeSat</text>
<text x="245.5" y="179.6">Design</text>
<text x="257.7" y="179.6">Team</text>
</g>
<g font-size="2.1" fill="#840000">
<text x="133.2" y="161.5">Name/Signature</text>
<text x="164.4" y="161.5">Date</text>
<text x="127" y="168.7">Rodrigo</text>
<text x="137.3" y="168.7">Andrade</text>
<text x="159.9" y="168.7">01/05/2026</text>
<text x="201" y="188.7">2026-05-01</text>
<text x="247" y="188.7">1.0</text>
<text x="267" y="188.7">A4</text>
<text x="201" y="196.2">KiCad</text>
<text x="209.2" y="196.2">E.D.A.</text>
<text x="217.2" y="196.2">9.0.6</text>
<text x="247" y="196.2">2/3</text>
<text x="267" y="196.2">PCB-01</text>
</g>
<g font-size="1.8" fill="#840000">
<text x="35" y="11.9">1</text>
<text x="85" y="11.9">2</text>
<text x="135" y="11.9">3</text>
<text x="185" y="11.9">4</text>
<text x="235" y="11.9">5</text>
<text x="285" y="11.9">6</text>
<text x="10.3" y="35.9">A</text>
<text x="285.3" y="35.9">A</text>
<text x="35.5" y="37.8">1</text>
<text x="35.5" y="40.4">3</text>
<text x="44.4" y="37.8">2</text>
<text x="44.4" y="40.4">4</text>
<text x="90.1" y="37.8">1</text>
<text x="90.1" y="40.4">3</text>
<text x="99" y="37.8">2</text>
<text x="99" y="40.4">4</text>
<text x="35.5" y="42.9">5</text>
<text x="35.5" y="45.5">7</text>
<text x="44.4" y="42.9">6</text>
<text x="44.4" y="45.5">8</text>
<text x="90.1" y="42.9">5</text>
<text x="90.1" y="45.5">7</text>
<text x="99" y="42.9">6</text>
<text x="99" y="45.5">8</text>
<text x="34.9" y="50.5">11</text>
<text x="34.9" y="53.1">13</text>
<text x="35.5" y="48">9</text>
<text x="43.8" y="48">10</text>
<text x="43.8" y="50.5">12</text>
<text x="43.8" y="53.1">14</text>
<text x="89.5" y="50.5">11</text>
<text x="89.5" y="53.1">13</text>
<text x="90.1" y="48">9</text>
<text x="98.4" y="48">10</text>
<text x="98.4" y="50.5">12</text>
<text x="98.4" y="53.1">14</text>
<text x="34.9" y="55.6">15</text>
<text x="34.9" y="58.2">17</text>
<text x="43.8" y="55.6">16</text>
<text x="43.8" y="58.2">18</text>
<text x="89.5" y="55.6">15</text>
<text x="89.5" y="58.2">17</text>
<text x="98.4" y="55.6">16</text>
<text x="98.4" y="58.2">18</text>
<text x="34.9" y="60.7">19</text>
<text x="34.9" y="63.2">21</text>
<text x="34.9" y="65.8">23</text>
<text x="43.8" y="60.7">20</text>
<text x="43.8" y="63.2">22</text>
<text x="43.8" y="65.8">24</text>
<text x="89.5" y="60.7">19</text>
<text x="89.5" y="63.2">21</text>
<text x="89.5" y="65.8">23</text>
<text x="98.4" y="60.7">20</text>
<text x="98.4" y="63.2">22</text>
<text x="98.4" y="65.8">24</text>
<text x="34.9" y="68.3">25</text>
<text x="34.9" y="70.9">27</text>
<text x="43.8" y="68.3">26</text>
<text x="43.8" y="70.9">28</text>
<text x="89.5" y="68.3">25</text>
<text x="89.5" y="70.9">27</text>
<text x="98.4" y="68.3">26</text>
<text x="98.4" y="70.9">28</text>
<text x="34.9" y="73.4">29</text>
<text x="34.9" y="75.9">31</text>
<text x="43.8" y="73.4">30</text>
<text x="43.8" y="75.9">32</text>
<text x="89.5" y="73.4">29</text>
<text x="89.5" y="75.9">31</text>
<text x="98.4" y="73.4">30</text>
<text x="98.4" y="75.9">32</text>
<text x="34.9" y="78.5">33</text>
<text x="34.9" y="81">35</text>
<text x="34.9" y="83.6">37</text>
<text x="43.8" y="78.5">34</text>
<text x="43.8" y="81">36</text>
<text x="43.8" y="83.6">38</text>
<text x="89.5" y="78.5">33</text>
<text x="89.5" y="81">35</text>
<text x="89.5" y="83.6">37</text>
<text x="98.4" y="78.5">34</text>
<text x="98.4" y="81">36</text>
<text x="98.4" y="83.6">38</text>
<text x="10.3" y="85.9">B</text>
<text x="34.9" y="86.1">39</text>
<text x="34.9" y="88.6">41</text>
<text x="43.8" y="86.1">40</text>
<text x="43.8" y="88.6">42</text>
<text x="89.5" y="86.1">39</text>
<text x="89.5" y="88.6">41</text>
<text x="98.4" y="86.1">40</text>
<text x="98.4" y="88.6">42</text>
<text x="285.3" y="85.9">B</text>
<text x="34.9" y="91.2">43</text>
<text x="34.9" y="93.7">45</text>
<text x="43.8" y="91.2">44</text>
<text x="43.8" y="93.7">46</text>
<text x="89.5" y="91.2">43</text>
<text x="89.5" y="93.7">45</text>
<text x="98.4" y="91.2">44</text>
<text x="98.4" y="93.7">46</text>
<text x="34.9" y="96.3">47</text>
<text x="34.9" y="98.8">49</text>
<text x="34.9" y="101.3">51</text>
<text x="43.8" y="96.3">48</text>
<text x="43.8" y="98.8">50</text>
<text x="43.8" y="101.3">52</text>
<text x="89.5" y="96.3">47</text>
<text x="89.5" y="98.8">49</text>
<text x="89.5" y="101.3">51</text>
<text x="98.4" y="96.3">48</text>
<text x="98.4" y="98.8">50</text>
<text x="98.4" y="101.3">52</text>
<text x="10.3" y="135.9">C</text>
<text x="285.3" y="135.9">C</text>
<text x="10.3" y="185.9">D</text>
<text x="285.3" y="185.9">D</text>
<text x="35" y="199.9">1</text>
<text x="85" y="199.9">2</text>
<text x="135" y="199.9">3</text>
<text x="185" y="199.9">4</text>
<text x="235" y="199.9">5</text>
<text x="285" y="199.9">6</text>
</g>
<g font-size="1.8" fill="#0000c2">
<text x="212.1" y="18.6">5</text>
<text x="212.1" y="20.7">monitor</text>
<text x="214.5" y="18.6">V enters</text>
<text x="220.5" y="20.7">(INA226),</text>
<text x="223.8" y="18.6">from</text>
<text x="229.3" y="18.6">the</text>
<text x="230.6" y="20.7">and</text>
<text x="233.4" y="18.6">EPS</text>
<text x="235.3" y="20.7">is</text>
<text x="238.1" y="20.7">regulated</text>
<text x="238.2" y="18.6">(PWR_4-6),</text>
<text x="248.2" y="20.7">to</text>
<text x="250.6" y="18.6">passes</text>
<text x="251.2" y="20.7">3.3</text>
<text x="255.4" y="20.7">V by</text>
<text x="258.3" y="18.6">through</text>
<text x="261" y="20.7">an</text>
<text x="264.4" y="20.7">LDO (TLV755).</text>
<text x="266.7" y="18.6">a</text>
<text x="269" y="18.6">current/voltage</text>
<text x="154.7" y="27.4">CHANNEL</text>
<text x="164.7" y="27.4">AGREGATOR DIODES</text>
<text x="245.1" y="51.6">LDO</text>
<text x="250.2" y="51.6">3.3</text>
<text x="254.7" y="51.6">V</text>
<text x="168.7" y="87.1">POWER</text>
<text x="176.7" y="87.1">CURRENT</text>
<text x="186.7" y="87.1">MONITOR</text>
<text x="237.9" y="107.4">TEMPERATURE SENSOR</text>
<text x="109.6" y="121.6">PCB/104</text>
<text x="119.5" y="121.6">CONN</text>
<text x="267.3" y="121.6">POWER CIRCUIT</text>
<text x="202.1" y="132.7">YELLOW</text>
<text x="252.1" y="137.8">RED</text>
<text x="202.6" y="144.1">GREEN</text>
<text x="144.6" y="153.2">POWER</text>
<text x="152.6" y="153.2">INJECTORS</text>
<text x="166.6" y="155.3">TEST POINTS</text>
<text x="277.4" y="155.3">LEDS</text>
</g>
<g font-size="1.8" fill="#008484">
<text x="188.5" y="28.8">+5V</text>
<text x="248.2" y="28.8">U10</text>
<text x="270.1" y="28.2">+3.3V</text>
<text x="31.5" y="35.8">PC/104</text>
<text x="39.3" y="33.5">H1</text>
<text x="40.2" y="35.8">Connector</text>
<text x="86.1" y="35.8">PC/104</text>
<text x="93.9" y="33.5">H2</text>
<text x="94.8" y="35.8">Connector</text>
<text x="166.6" y="32.6">SS14</text>
<text x="167.8" y="30.1">D1</text>
<text x="204.1" y="33.9">0.1</text>
<text x="242.4" y="31.3">TLV75533PDBVR</text>
<text x="167.8" y="40.2">D2</text>
<text x="230.5" y="39">C16</text>
<text x="230.5" y="41.5">22uF</text>
<text x="238.8" y="41.5">10k</text>
<text x="268" y="40.2">C17</text>
<text x="166.6" y="42.8">SS14</text>
<text x="268" y="42.8">22uF</text>
<text x="166.6" y="51.7">SS14</text>
<text x="167.8" y="49.1">D3</text>
<text x="225.3" y="50.4">GND</text>
<text x="269.7" y="52.9">GND</text>
<text x="180.2" y="64.4">U8</text>
<text x="173.2" y="66.9">INA226AQDGSRQ1</text>
<text x="266.3" y="72.6">+3.3V</text>
<text x="131.3" y="83.4">GND</text>
<text x="19.6" y="87.2">GND</text>
<text x="57.7" y="87.2">GND</text>
<text x="74.2" y="87.2">GND</text>
<text x="117.3" y="84.7">GND</text>
<text x="140.6" y="85.3">+3.3V</text>
<text x="157.5" y="87.2">10k</text>
<text x="203.8" y="84.7">C15</text>
<text x="203.8" y="87.2">0.1uF</text>
<text x="247.5" y="88.5">U9</text>
<text x="223.5" y="92.3">4.7k</text>
<text x="241.9" y="91">TMP112AIDRLR</text>
<text x="272.4" y="91">C18</text>
<text x="272.4" y="93.6">0.1uF</text>
<text x="198.6" y="98.7">GND</text>
<text x="262.1" y="108.8">GND</text>
<text x="196.2" y="131.7">200</text>
<text x="210.9" y="131">TX_LED</text>
<text x="213" y="128.5">D4</text>
<text x="141.5" y="132.3">+5V</text>
<text x="161.3" y="134.2">U7</text>
<text x="161.3" y="136.8">5015</text>
<text x="244.5" y="136.8">270</text>
<text x="258.9" y="136.1">ON_LED</text>
<text x="261.2" y="133.6">D6</text>
<text x="272.6" y="132.9">+3.3V</text>
<text x="197.5" y="143.1">100</text>
<text x="210.8" y="142.5">RX_LED</text>
<text x="213" y="139.9">D5</text>
<text x="147.3" y="145.6">U6</text>
<text x="147.3" y="148.2">5015</text>
<text x="155.4" y="148.2">GND</text>
<text x="184.7" y="154.5">GND</text>
</g>
<g font-size="1.8">
<text x="149.9" y="35.2">PWR_4</text>
<text x="149.9" y="45.4">PWR_5</text>
<text x="149.9" y="54.3">PWR_6</text>
<text x="181.6" y="59.3">POWER_SENSE+</text>
<text x="215.9" y="59.3">POWER_SENSE-</text>
<text x="107.9" y="78.4">PWR_5</text>
<text x="107.9" y="80.9">PWR_6</text>
<text x="53.3" y="101.3">PWR_4</text>
</g>
<g font-size="1.8" fill="#848400">
<text x="22" y="41.5">CAN_A_H</text>
<text x="22.3" y="39">CAN_A_L</text>
<text x="19.9" y="46.6">UART_A_RX</text>
<text x="20.2" y="44">UART_A_TX</text>
<text x="51" y="46.6">UART_B_RX</text>
<text x="51" y="44">UART_B_TX</text>
<text x="137.6" y="77.1">PWR_INA_ALERT</text>
<text x="157.1" y="79.6">I2C1_SDA</text>
<text x="157.2" y="82.1">I2C1_SCL</text>
<text x="204.6" y="101.2">TMP_A_ALERT</text>
<text x="224.5" y="98.7">I2C1_SDA</text>
<text x="224.5" y="96.1">I2C1_SCL</text>
<text x="223.7" y="134.2">TX_LED</text>
<text x="223.7" y="145.6">RX_LED</text>
</g>
<g font-size="1.4" fill="#008484">
<text x="204.1" y="31.2">R22</text>
<text x="238.7" y="38.8">R24</text>
<text x="244.3" y="36.3">IN</text>
<text x="252.9" y="36.3">OUT</text>
<text x="253.7" y="41.4">NC</text>
<text x="244.3" y="46.4">EN</text>
<text x="252.7" y="46.4">GND</text>
<text x="174.5" y="71.8">A1</text>
<text x="184.8" y="71.8">VIN+</text>
<text x="174.5" y="74.4">A0</text>
<text x="174.5" y="76.9">Alert</text>
<text x="184.6" y="76.9">VBUS</text>
<text x="184.8" y="74.4">VIN-</text>
<text x="174.5" y="79.5">SDA</text>
<text x="174.5" y="82">SCL</text>
<text x="185.4" y="79.5">VS+</text>
<text x="185.4" y="82">GND</text>
<text x="157.4" y="84.6">R19</text>
<text x="223.5" y="89.6">R23</text>
<text x="239.3" y="96">SCL</text>
<text x="256.2" y="96">V+</text>
<text x="239.3" y="98.5">SDA</text>
<text x="239.3" y="101.1">ALERT</text>
<text x="254.5" y="98.5">ADD0</text>
<text x="255.3" y="101.1">GND</text>
<text x="196.5" y="129">R20</text>
<text x="158.2" y="136.7" transform="rotate(-90 158.2 136.7)">1</text>
<text x="244.8" y="134.1">R25</text>
<text x="197.8" y="140.4">R21</text>
<text x="144.2" y="145.2" transform="rotate(-90 144.2 145.2)">1</text>
</g>
<g font-size="1.4" fill="#840000">
<text x="242" y="35.3">1</text>
<text x="257.2" y="35.3">5</text>
<text x="257.2" y="40.4">4</text>
<text x="242" y="45.5">3</text>
<text x="257.2" y="45.5">2</text>
<text x="170.8" y="70.9">1</text>
<text x="190.7" y="70.9">10</text>
<text x="170.8" y="73.4">2</text>
<text x="170.8" y="75.9">3</text>
<text x="191.2" y="73.4">9</text>
<text x="191.2" y="75.9">8</text>
<text x="170.8" y="78.5">4</text>
<text x="170.8" y="81">5</text>
<text x="191.2" y="78.5">6</text>
<text x="191.2" y="81">7</text>
<text x="236.9" y="95">1</text>
<text x="259.7" y="95">5</text>
<text x="236.9" y="97.5">6</text>
<text x="236.9" y="100.1">3</text>
<text x="259.7" y="97.5">4</text>
<text x="259.7" y="100.1">2</text>
<text x="143.3" y="142.8" transform="rotate(-90 143.3 142.8)">1</text>
<text x="157.2" y="139" transform="rotate(-90 157.2 139)">1</text>
<text x="127" y="165.7">Drawn</text>
<text x="127" y="173.2">Checked</text>
<text x="127" y="180.7">Approved</text>
<text x="134.7" y="180.7">(1)</text>
<text x="201" y="185.7">Date</text>
<text x="247" y="185.7">Revision</text>
<text x="267" y="185.7">Size</text>
<text x="127" y="190.7">Approved</text>
<text x="134.7" y="190.7">(2)</text>
<text x="201" y="193.2">Software</text>
<text x="247" y="193.2">Sheet</text>
<text x="267" y="193.2">Code</text>
</g>
</svg>
